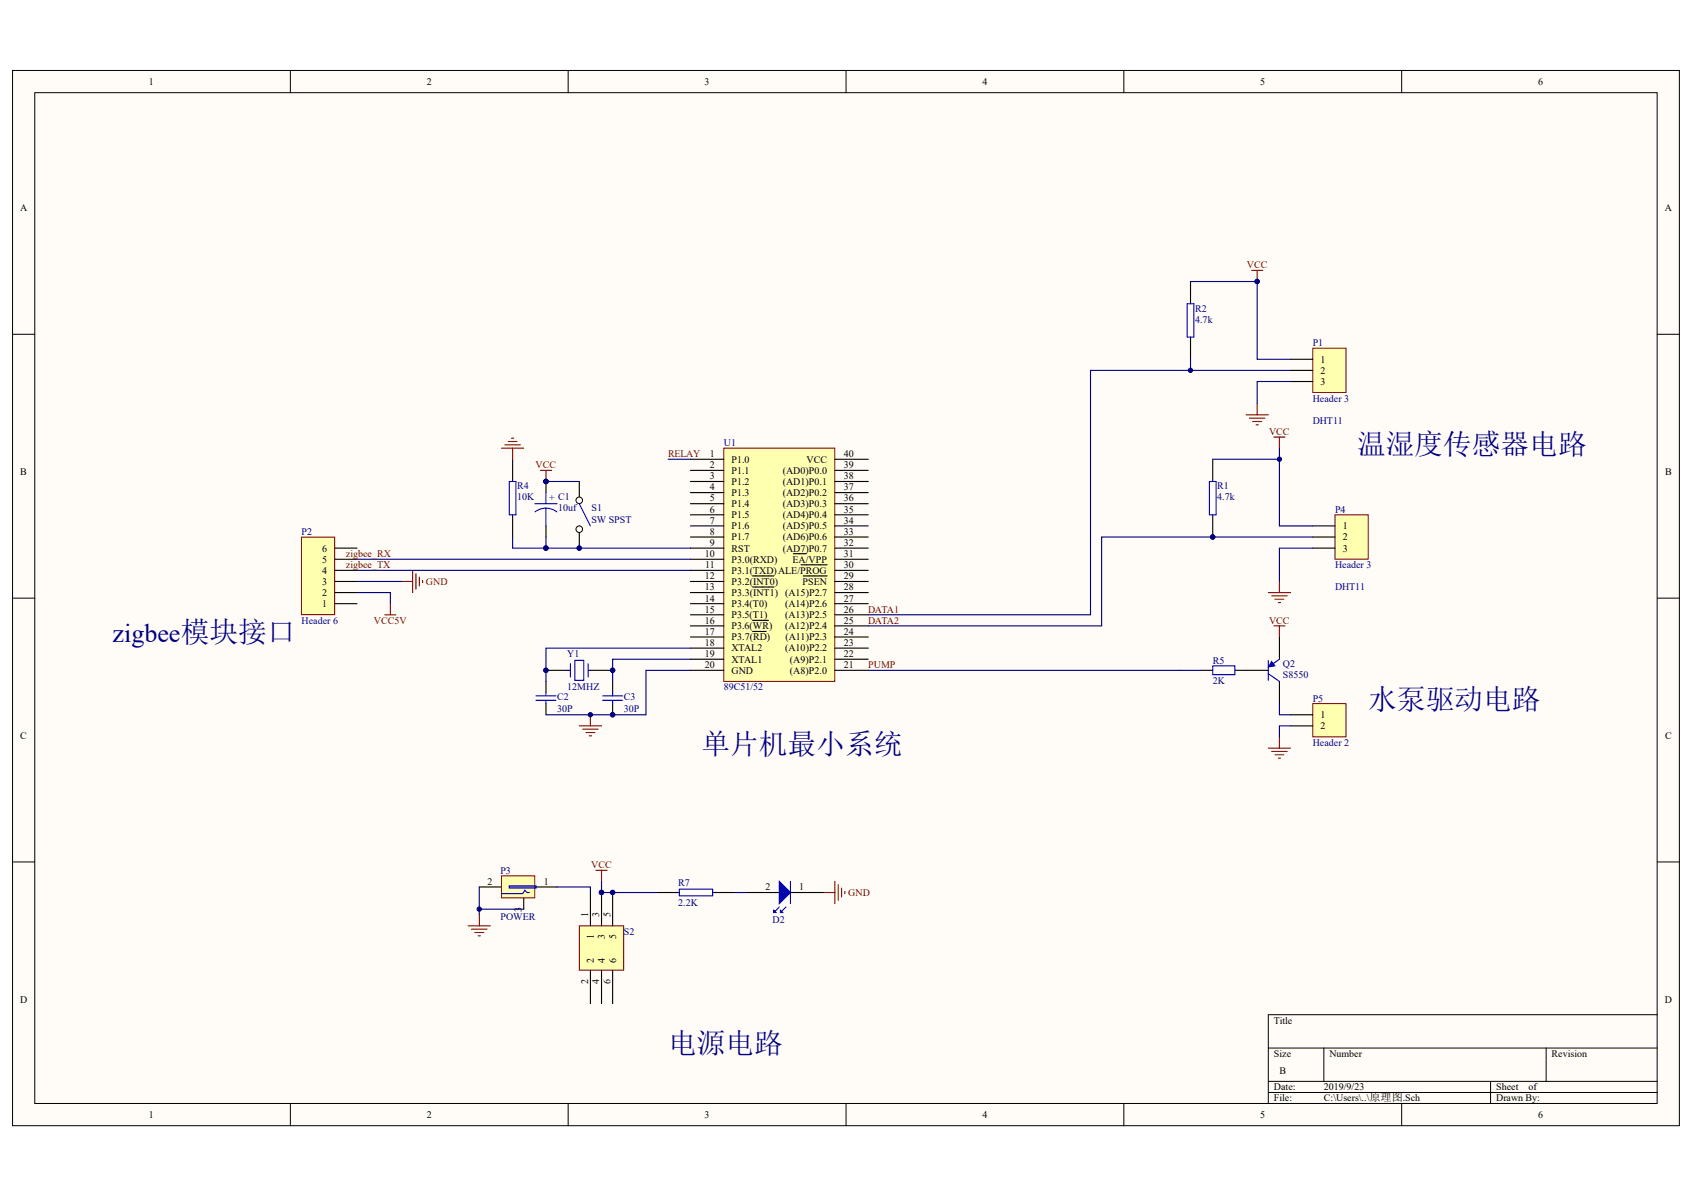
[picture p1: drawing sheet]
<svg xmlns="http://www.w3.org/2000/svg" width="297mm" height="210mm" viewBox="0 0 297 210" stroke-linecap="round" stroke-linejoin="round" font-family="sans-serif">
<g fill="#fffcf8" stroke="#000" stroke-width=".18">
<path d="M2.2 12.3h291.9v184.8h-291.9z"/>
<path d="M6.1 16.2h284.1v177h-284.1z"/>
</g>
<g fill="none" stroke="#000" stroke-width=".18">
<path d="M50.9 12.3v3.9M99.5 12.3v3.9M148.2 12.3v3.9M196.8 12.3v3.9M245.5 12.3v3.9M2.2 58.5h3.9M290.3 58.5h3.8M2.2 104.7h3.9M290.3 104.7h3.8M2.2 150.9h3.9M290.3 150.9h3.8M290.3 177.6h-68.2v15.6"/>
<path d="M50.9 193.2v3.9M99.5 193.2v3.9M148.2 193.2v3.9M196.8 193.2v3.9M222.1 183.5h68.2M222.1 189.3h68.2M222.1 191.3h68.2M231.9 183.5v5.8M245.5 193.2v3.9M261.1 189.3v3.9M270.8 183.5v5.8"/>
</g>
<g fill="none" stroke="#000" stroke-width=".19">
<path d="M89.8 80.4v3.9M89.8 90.1v3.9M95.6 84.3v1.9M95.6 92.1v1.9M95.6 119.3v1.9M95.6 117.4h3.9M103.4 117.4h3.9M107.3 119.3v1.9M95.6 123.2v1.9M107.3 123.2v1.9M83.9 155.3h3.9M91.7 157.2v2"/>
<path d="M93.7 155.3h3.9"/>
</g>
<g fill="none" stroke="#00f" stroke-width=".19">
<path d="M89.2 84.3h1.2v5.8h-1.2zM93.7 88.2h3.9M95.6 89l1.2 .2 .7 .4M95.6 89l-1.2 .2-.7 .4M95.6 86.2v2M95.6 89v3.1M99.5 117.4h.4M99.9 116.2v2.3M100.7 115.6h1.5v3.5h-1.5zM103 116.2v2.3M103 117.4h.4M93.9 121.8h3.5"/>
<path d="M93.9 122.6h3.5M95.6 121.2v.6M95.6 122.6v.6M105.5 121.8h3.6M105.5 122.6h3.6M107.3 121.2v.6M107.3 122.6v.6"/>
</g>
<g fill="#000080" stroke="#000080" stroke-width=".18">
<circle cx="107.3" cy="125.1" r=".38"/>
<circle cx="95.6" cy="84.3" r=".38"/>
<circle cx="95.6" cy="117.3" r=".38"/>
<circle cx="107.3" cy="117.3" r=".38"/>
<circle cx="95.6" cy="96" r=".38"/>
</g>
<path d="M95.6 96h25.3M120.9 115.4h-13.6v3.9M120.9 117.4h-7.8v7.7h-17.5" fill="none" stroke="#000080" stroke-width=".19"/>
<path d="M87.8 153.3h5.9v3.9h-5.9z" fill="#ffffb0" stroke="#800000" stroke-width=".18"/>
<path d="M89.2 155.1h4.7v.4h-4.7zM89.2 155.3h4.7M92.7 156.2h-.4l-.4-.3-.4 .5h-3.7" fill="none" stroke="#00f" stroke-width=".19"/>
<path d="M101.5 162.1h7.7v7.7h-7.7z" fill="#ffffb0" stroke="#800000" stroke-width=".18"/>
<path d="M103.4 156.2v5.9M105.4 156.2v5.9M107.3 156.2v5.9M103.4 169.9v5.8M105.4 169.9v5.8M107.3 169.9v5.8" fill="none" stroke="#000" stroke-width=".19"/>
<g fill="#000080" stroke="#000080" stroke-width=".18">
<circle cx="105.3" cy="156.2" r=".38"/>
<circle cx="107.3" cy="156.2" r=".38"/>
<circle cx="83.9" cy="159.2" r=".38"/>
</g>
<path d="M83.9 159.2h7.8" fill="none" stroke="#000080" stroke-width=".19"/>
<path d="M126.8 78.5h19.4v40.8h-19.4z" fill="#ffffb0" stroke="#800000" stroke-width=".18"/>
<g fill="none" stroke="#000" stroke-width=".19">
<path d="M101.5 84.3v3.9M120.9 80.4h5.9M120.9 82.3h5.9M120.9 84.3h5.9M120.9 86.2h5.9M120.9 88.2h5.9M120.9 90.1h5.9M120.9 92.1h5.9M120.9 94h5.9M120.9 96h5.9M120.9 97.9h5.9M120.9 99.9h5.9"/>
<path d="M138.9 96.9h2.3M140.3 98.9h4.6M146.2 80.4h5.9M146.2 82.3h5.9M146.2 84.3h5.9M146.2 86.2h5.9M146.2 88.2h5.9M146.2 90.1h5.9M146.2 92.1h5.9M146.2 94h5.9M146.2 96h5.9M146.2 97.9h5.9"/>
<path d="M146.2 99.9h5.9M120.9 101.8h5.9M120.9 103.7h5.9M120.9 105.7h5.9M120.9 107.6h5.9M120.9 109.6h5.9M120.9 111.5h5.9M120.9 113.5h5.9M120.9 115.4h5.9M120.9 117.4h5.9M131.8 108.6h2.8M131.8 100.8h3.7"/>
<path d="M131.8 102.8h3.7M131.8 110.5h2.4M140.7 100.8h4.2M146.2 101.8h5.9M146.2 103.7h5.9M146.2 105.7h5.9M146.2 107.6h5.9M146.2 109.6h5.9M146.2 111.5h5.9M146.2 113.5h5.9M146.2 115.4h5.9M146.2 117.4h5.9"/>
</g>
<circle cx="101.5" cy="87.6" r=".57" fill="#fffcf8" stroke="#000" stroke-width=".18"/>
<path d="M101.5 92.1v3.9" fill="none" stroke="#000" stroke-width=".19"/>
<circle cx="101.5" cy="92.6" r=".57" fill="#fffcf8" stroke="#000" stroke-width=".18"/>
<g fill="#000080" stroke="#000080" stroke-width=".18">
<circle cx="101.5" cy="96" r=".38"/>
<circle cx="95.6" cy="84.3" r=".38"/>
<circle cx="103.4" cy="125.1" r=".38"/>
</g>
<path d="M101.5 88.2l1.9 3.9" fill="none" stroke="#00f" stroke-width=".19"/>
<path d="M95.6 84.3h5.9M120.9 113.5h-25.3v5.8M83.9 155.3v4.8M97.6 155.3h5.8v.9" fill="none" stroke="#000080" stroke-width=".19"/>
<g fill="none" stroke="#800000" stroke-width=".19">
<path d="M87.8 78.5h3.9M88.4 77.9h2.7M89 77.3h1.6M89.6 76.7h.4M89.8 78.5v1.9M94.6 82.3h2M95.6 82.3v2M101.5 127.1h3.9M102 127.7h2.8M102.6 128.2h1.6M103.2 128.8h.4M103.4 125.1v2"/>
<path d="M104.4 152.4h1.9M105.4 152.4v1.9M82 162.1h3.9M82.6 162.7h2.7M83.2 163.3h1.5M83.7 163.8h.4M83.9 160.1v2"/>
</g>
<path d="M52.8 94h5.8v13.6h-5.8z" fill="#ffffb0" stroke="#800000" stroke-width=".18"/>
<path d="M58.6 99.9h3.9M58.6 97.9h3.9M58.6 96h3.9M58.6 105.7h3.9M58.6 103.7h3.9M58.6 101.8h3.9" fill="none" stroke="#000" stroke-width=".19"/>
<path d="M72.3 99.9v3.8M67.4 107.6h1.9M68.4 105.7v1.9M70.3 101.8h2M72.8 100.4v2.8M73.4 101v1.6M74 101.6v.4" fill="none" stroke="#800000" stroke-width=".19"/>
<path d="M62.5 99.9h58.4M62.5 97.9h58.4M62.5 103.7h5.9v2M62.5 101.8h7.8" fill="none" stroke="#000080" stroke-width=".19"/>
<path d="M229.9 61h5.8v7.7h-5.8z" fill="#ffffb0" stroke="#800000" stroke-width=".18"/>
<path d="M208.5 49.3v3.9M208.5 59v3.9M226 62.9h3.9M226 64.8h3.9M226 66.8h3.9M115.1 156.2h3.9M124.8 156.2h3.9M130.7 156.2h5.8M138.4 156.2h5.9" fill="none" stroke="#000" stroke-width=".19"/>
<path d="M219.2 47.3h2M220.2 47.3v2M218.2 72.6h3.9M218.8 73.2h2.7M219.4 73.8h1.6M220 74.4h.4M220.2 70.7v1.9M144.3 156.2h1.9M146.2 154.3v3.9M146.8 154.9v2.7M147.4 155.5v1.5M148 156.1v.3" fill="none" stroke="#800000" stroke-width=".19"/>
<g fill="#000080" stroke="#000080" stroke-width=".18">
<circle cx="220.2" cy="49.3" r=".38"/>
<circle cx="105.3" cy="156.2" r=".38"/>
<circle cx="95.6" cy="96" r=".38"/>
</g>
<path d="M207.9 53.2h1.2v5.8h-1.2zM119 155.7h5.8v1.1h-5.8zM136.5 158.8l-1 .9M137.7 158.8l-1 .9M138.4 154.3v3.9" fill="none" stroke="#00f" stroke-width=".19"/>
<path d="M208.5 49.3h11.7v13.6h5.8M226 64.8h-35v42.8h-38.9M89.8 94v2h5.8v-2M117 80.4h3.9M105.4 154.3v1.9h9.7M128.7 156.2h2" fill="none" stroke="#000080" stroke-width=".19"/>
<g fill="#00f" stroke="#00f" stroke-width=".19">
<path d="M136.5 154.3l1.9 1.9-1.9 2z"/>
<path d="M136.7 159.4l.4 .3h-.4z"/>
<path d="M135.5 159.4l.4 .3h-.4z"/>
</g>
<path d="M233.8 90.1h5.8v7.8h-5.8z" fill="#ffffb0" stroke="#800000" stroke-width=".18"/>
<path d="M212.4 80.4v3.9M212.4 90.1v3.9M229.9 92.1h3.9M229.9 94h3.9M229.9 96h3.9M210.5 117.4h1.9M216.3 117.4h5.8M224.1 111.5v3.9M224.1 119.3v3.9" fill="none" stroke="#000" stroke-width=".19"/>
<g fill="none" stroke="#800000" stroke-width=".19">
<path d="M223.1 76.5h2M224.1 76.5v2M222.1 103.7h3.9M222.7 104.3h2.7M223.1 109.6h2M223.3 104.9h1.6M223.9 105.5h.4M224.1 101.8v1.9M224.1 109.6v1.9M222.1 131h3.9M222.7 131.6h2.7M223.3 132.1h1.6"/>
<path d="M223.9 132.7h.4M224.1 129v2"/>
</g>
<g fill="#000080" stroke="#000080" stroke-width=".18">
<circle cx="212.4" cy="94" r=".38"/>
<circle cx="224.1" cy="80.4" r=".38"/>
<circle cx="208.5" cy="64.8" r=".38"/>
</g>
<path d="M211.8 84.3h1.2v5.8h-1.2zM212.4 116.6h3.9v1.5h-3.9zM222.1 115.6v3.5M222.1 117.9l2 1.4M224.1 115.4l-1.4 1" fill="none" stroke="#00f" stroke-width=".19"/>
<path d="M208.5 62.9v1.9M224.1 78.5v13.6h5.8M226 66.8h-5.8v3.9M212.4 80.4h11.7M229.9 96h-5.8v5.8M229.9 94h-37v15.6h-40.8" fill="none" stroke="#000080" stroke-width=".19"/>
<path d="M222.7 115.8l.6 .8-1.2 .2z" fill="#00f" stroke="#00f" stroke-width=".18"/>
<path d="M229.9 123.2h5.8v5.8h-5.8z" fill="#ffffb0" stroke="#800000" stroke-width=".18"/>
<path d="M226 125.1h3.9M226 127.1h3.9" fill="none" stroke="#000" stroke-width=".19"/>
<path d="M152.1 117.4h58.4M224.1 123.2v1.9h1.9M226 127.1h-1.9v1.9" fill="none" stroke="#000080" stroke-width=".19"/>
<g font-size="5" fill="#000080">
<text x="237.7" y="79.4">温湿度传感器电路</text>
<text x="239.6" y="124.1">水泵驱动电路</text>
<text x="122.9" y="131.9">单片机最小系统</text>
<text x="117" y="184.4">电源电路</text>
</g>
<text font-size="4.6" fill="#000080" x="19.7" y="112.5">zigbee模块接口</text>
<g font-size="1.8">
<text x="26.1" y="14.9">1</text>
<text x="74.7" y="14.9">2</text>
<text x="123.4" y="14.9">3</text>
<text x="172.1" y="14.9">4</text>
<text x="220.7" y="14.9">5</text>
<text x="269.4" y="14.9">6</text>
<text x="3.5" y="37">A</text>
<text x="291.6" y="37">A</text>
<text x="231.3" y="63.5">1</text>
<text x="231.3" y="65.4">2</text>
<text x="231.3" y="67.4">3</text>
<text x="3.5" y="83.2">B</text>
<text x="124.3" y="80">1</text>
<text x="124.3" y="82">2</text>
<text x="124.3" y="83.9">3</text>
<text x="128.1" y="81">P1.0</text>
<text x="128.1" y="82.9">P1.1</text>
<text x="137.1" y="82.9">(AD0)P0.0</text>
<text x="141.3" y="81">VCC</text>
<text x="147.8" y="83.9">38</text>
<text x="147.8" y="82">39</text>
<text x="147.8" y="80">40</text>
<text x="291.6" y="83.2">B</text>
<text x="124.3" y="85.8">4</text>
<text x="124.3" y="87.8">5</text>
<text x="124.3" y="89.8">6</text>
<text x="128.1" y="84.9">P1.2</text>
<text x="128.1" y="86.8">P1.3</text>
<text x="128.1" y="88.8">P1.4</text>
<text x="137.1" y="88.8">(AD3)P0.3</text>
<text x="137.1" y="86.8">(AD2)P0.2</text>
<text x="137.1" y="84.9">(AD1)P0.1</text>
<text x="147.8" y="89.8">35</text>
<text x="147.8" y="87.8">36</text>
<text x="147.8" y="85.8">37</text>
<text x="124.3" y="91.7">7</text>
<text x="124.3" y="93.6">8</text>
<text x="124.3" y="95.6">9</text>
<text x="128.1" y="90.7">P1.5</text>
<text x="128.1" y="92.7">P1.6</text>
<text x="128.1" y="94.6">P1.7</text>
<text x="137.1" y="94.6">(AD6)P0.6</text>
<text x="137.1" y="92.7">(AD5)P0.5</text>
<text x="137.1" y="90.7">(AD4)P0.4</text>
<text x="147.8" y="95.6">32</text>
<text x="147.8" y="93.6">33</text>
<text x="147.8" y="91.7">34</text>
<text x="235.2" y="92.7">1</text>
<text x="235.2" y="94.6">2</text>
<text x="56.4" y="100.4">4</text>
<text x="56.4" y="98.5">5</text>
<text x="56.4" y="96.6">6</text>
<text x="123.4" y="97.5">10</text>
<text x="123.4" y="101.4">12</text>
<text x="123.5" y="99.5">11</text>
<text x="128.1" y="96.6">RST</text>
<text x="128.1" y="98.5">P3.0(RXD)</text>
<text x="128.1" y="100.4">P3.1(TXD)ALE/PROG</text>
<text x="137.1" y="96.6">(AD7)P0.7</text>
<text x="138.8" y="98.5">EA/VPP</text>
<text x="147.8" y="101.4">29</text>
<text x="147.8" y="99.5">30</text>
<text x="147.8" y="97.5">31</text>
<text x="235.2" y="96.6">3</text>
<text x="56.4" y="106.3">1</text>
<text x="56.4" y="104.3">2</text>
<text x="56.4" y="102.4">3</text>
<text x="123.4" y="103.4">13</text>
<text x="123.4" y="105.3">14</text>
<text x="123.4" y="107.3">15</text>
<text x="128.1" y="102.4">P3.2(INT0)</text>
<text x="128.1" y="104.3">P3.3(INT1)</text>
<text x="128.1" y="106.3">P3.4(T0)</text>
<text x="137.5" y="106.3">(A14)P2.6</text>
<text x="137.5" y="104.3">(A15)P2.7</text>
<text x="140.6" y="102.4">PSEN</text>
<text x="147.8" y="107.3">26</text>
<text x="147.8" y="105.3">27</text>
<text x="147.8" y="103.4">28</text>
<text x="123.4" y="109.2">16</text>
<text x="123.4" y="111.1">17</text>
<text x="123.4" y="113.1">18</text>
<text x="128.1" y="108.2">P3.5(T1)</text>
<text x="128.1" y="110.2">P3.6(WR)</text>
<text x="128.1" y="112.1">P3.7(RD)</text>
<text x="137.5" y="110.2">(A12)P2.4</text>
<text x="137.5" y="108.2">(A13)P2.5</text>
<text x="137.6" y="112.1">(A11)P2.3</text>
<text x="147.8" y="113.1">23</text>
<text x="147.8" y="111.1">24</text>
<text x="147.8" y="109.2">25</text>
<text x="123.4" y="115">19</text>
<text x="123.4" y="117">20</text>
<text x="128.1" y="114">XTAL2</text>
<text x="128.1" y="116">XTAL1</text>
<text x="128.1" y="118">GND</text>
<text x="137.5" y="114">(A10)P2.2</text>
<text x="138.4" y="118">(A8)P2.0</text>
<text x="138.4" y="116">(A9)P2.1</text>
<text x="147.8" y="117">21</text>
<text x="147.8" y="115">22</text>
<text x="231.3" y="125.7">1</text>
<text x="3.5" y="129.4">C</text>
<text x="231.3" y="127.7">2</text>
<text x="291.6" y="129.4">C</text>
<text x="85.4" y="154.9">2</text>
<text x="95.2" y="154.9">1</text>
<text x="134.1" y="155.9">2</text>
<text x="140" y="155.9">1</text>
<text x="91.3" y="159.7" transform="rotate(-90 91.3 159.7)">3</text>
<text x="103" y="160.5" transform="rotate(-90 103 160.5)">1</text>
<text x="105" y="160.5" transform="rotate(-90 105 160.5)">3</text>
<text x="106.9" y="160.5" transform="rotate(-90 106.9 160.5)">5</text>
<text x="104" y="164.3" transform="rotate(-90 104 164.3)">1</text>
<text x="105.9" y="164.3" transform="rotate(-90 105.9 164.3)">3</text>
<text x="107.9" y="164.3" transform="rotate(-90 107.9 164.3)">5</text>
<text x="103" y="172.3" transform="rotate(-90 103 172.3)">2</text>
<text x="104" y="168.5" transform="rotate(-90 104 168.5)">2</text>
<text x="105" y="172.3" transform="rotate(-90 105 172.3)">4</text>
<text x="105.9" y="168.5" transform="rotate(-90 105.9 168.5)">4</text>
<text x="106.9" y="172.3" transform="rotate(-90 106.9 172.3)">6</text>
<text x="107.9" y="168.5" transform="rotate(-90 107.9 168.5)">6</text>
<text x="3.5" y="175.6">D</text>
<text x="223.1" y="179.2">Title</text>
<text x="291.6" y="175.6">D</text>
<text x="223.1" y="185">Size</text>
<text x="232.8" y="185">Number</text>
<text x="271.8" y="185">Revision</text>
<text x="223.1" y="190.9">Date:</text>
<text x="224.1" y="187.9">B</text>
<text x="231.9" y="190.9">2019/9/23</text>
<text x="262" y="190.9">Sheet</text>
<text x="267.7" y="190.9">of</text>
<text x="26.1" y="195.7">1</text>
<text x="74.7" y="195.7">2</text>
<text x="123.4" y="195.7">3</text>
<text x="172.1" y="195.7">4</text>
<text x="220.7" y="195.7">5</text>
<text x="223.1" y="192.8">File:</text>
<text x="231.9" y="192.8">C:\Users\..\原理图.Sch</text>
<text x="262" y="192.8">Drawn By:</text>
<text x="269.4" y="195.7">6</text>
</g>
<g font-size="1.8" fill="#800000">
<text x="218.4" y="47">VCC</text>
<text x="222.3" y="76.1">VCC</text>
<text x="93.8" y="82">VCC</text>
<text x="117" y="80">RELAY</text>
<text x="60.6" y="99.5">zigbee_TX</text>
<text x="60.6" y="97.5">zigbee_RX</text>
<text x="74.6" y="102.4">GND</text>
<text x="152.1" y="107.3">DATA1</text>
<text x="65.5" y="109.2">VCC5V</text>
<text x="152.1" y="109.2">DATA2</text>
<text x="222.3" y="109.2">VCC</text>
<text x="152.1" y="117">PUMP</text>
<text x="103.5" y="152">VCC</text>
<text x="148.6" y="156.8">GND</text>
</g>
<g font-size="1.8" fill="#000080">
<text x="209.3" y="54.5">R2</text>
<text x="209.3" y="56.5">4.7k</text>
<text x="229.9" y="60.6">P1</text>
<text x="229.9" y="70.3">Header 3</text>
<text x="229.9" y="74.2">DHT11</text>
<text x="126.8" y="78.1">U1</text>
<text x="90.6" y="85.7">R4</text>
<text x="90.6" y="87.6">10K</text>
<text x="96.2" y="87.8">+ C1</text>
<text x="97.8" y="89.5">10uf</text>
<text x="103.6" y="89.5">S1</text>
<text x="213.2" y="85.7">R1</text>
<text x="213.2" y="87.6">4.7k</text>
<text x="233.8" y="89.8">P4</text>
<text x="52.8" y="93.6">P2</text>
<text x="103.6" y="91.5">SW SPST</text>
<text x="233.8" y="99.5">Header 3</text>
<text x="233.8" y="103.4">DHT11</text>
<text x="52.8" y="109.2">Header 6</text>
<text x="99.3" y="115">Y1</text>
<text x="212.4" y="119.7">2K</text>
<text x="212.4" y="116.2">R5</text>
<text x="224.7" y="116.8">Q2</text>
<text x="224.7" y="118.7">S8550</text>
<text x="97.6" y="122.6">C2</text>
<text x="97.6" y="124.6">30P</text>
<text x="99.3" y="120.9">12MHZ</text>
<text x="109.3" y="122.6">C3</text>
<text x="109.3" y="124.6">30P</text>
<text x="126.8" y="120.9">89C51/52</text>
<text x="229.9" y="122.8">P5</text>
<text x="229.9" y="130.6">Header 2</text>
<text x="87.6" y="153">P3</text>
<text x="118.8" y="155.1">R7</text>
<text x="87.6" y="161.1">POWER</text>
<text x="118.8" y="158.6">2.2K</text>
<text x="135.3" y="161.5">D2</text>
<text x="109.3" y="163.7">S2</text>
</g>
</svg>
